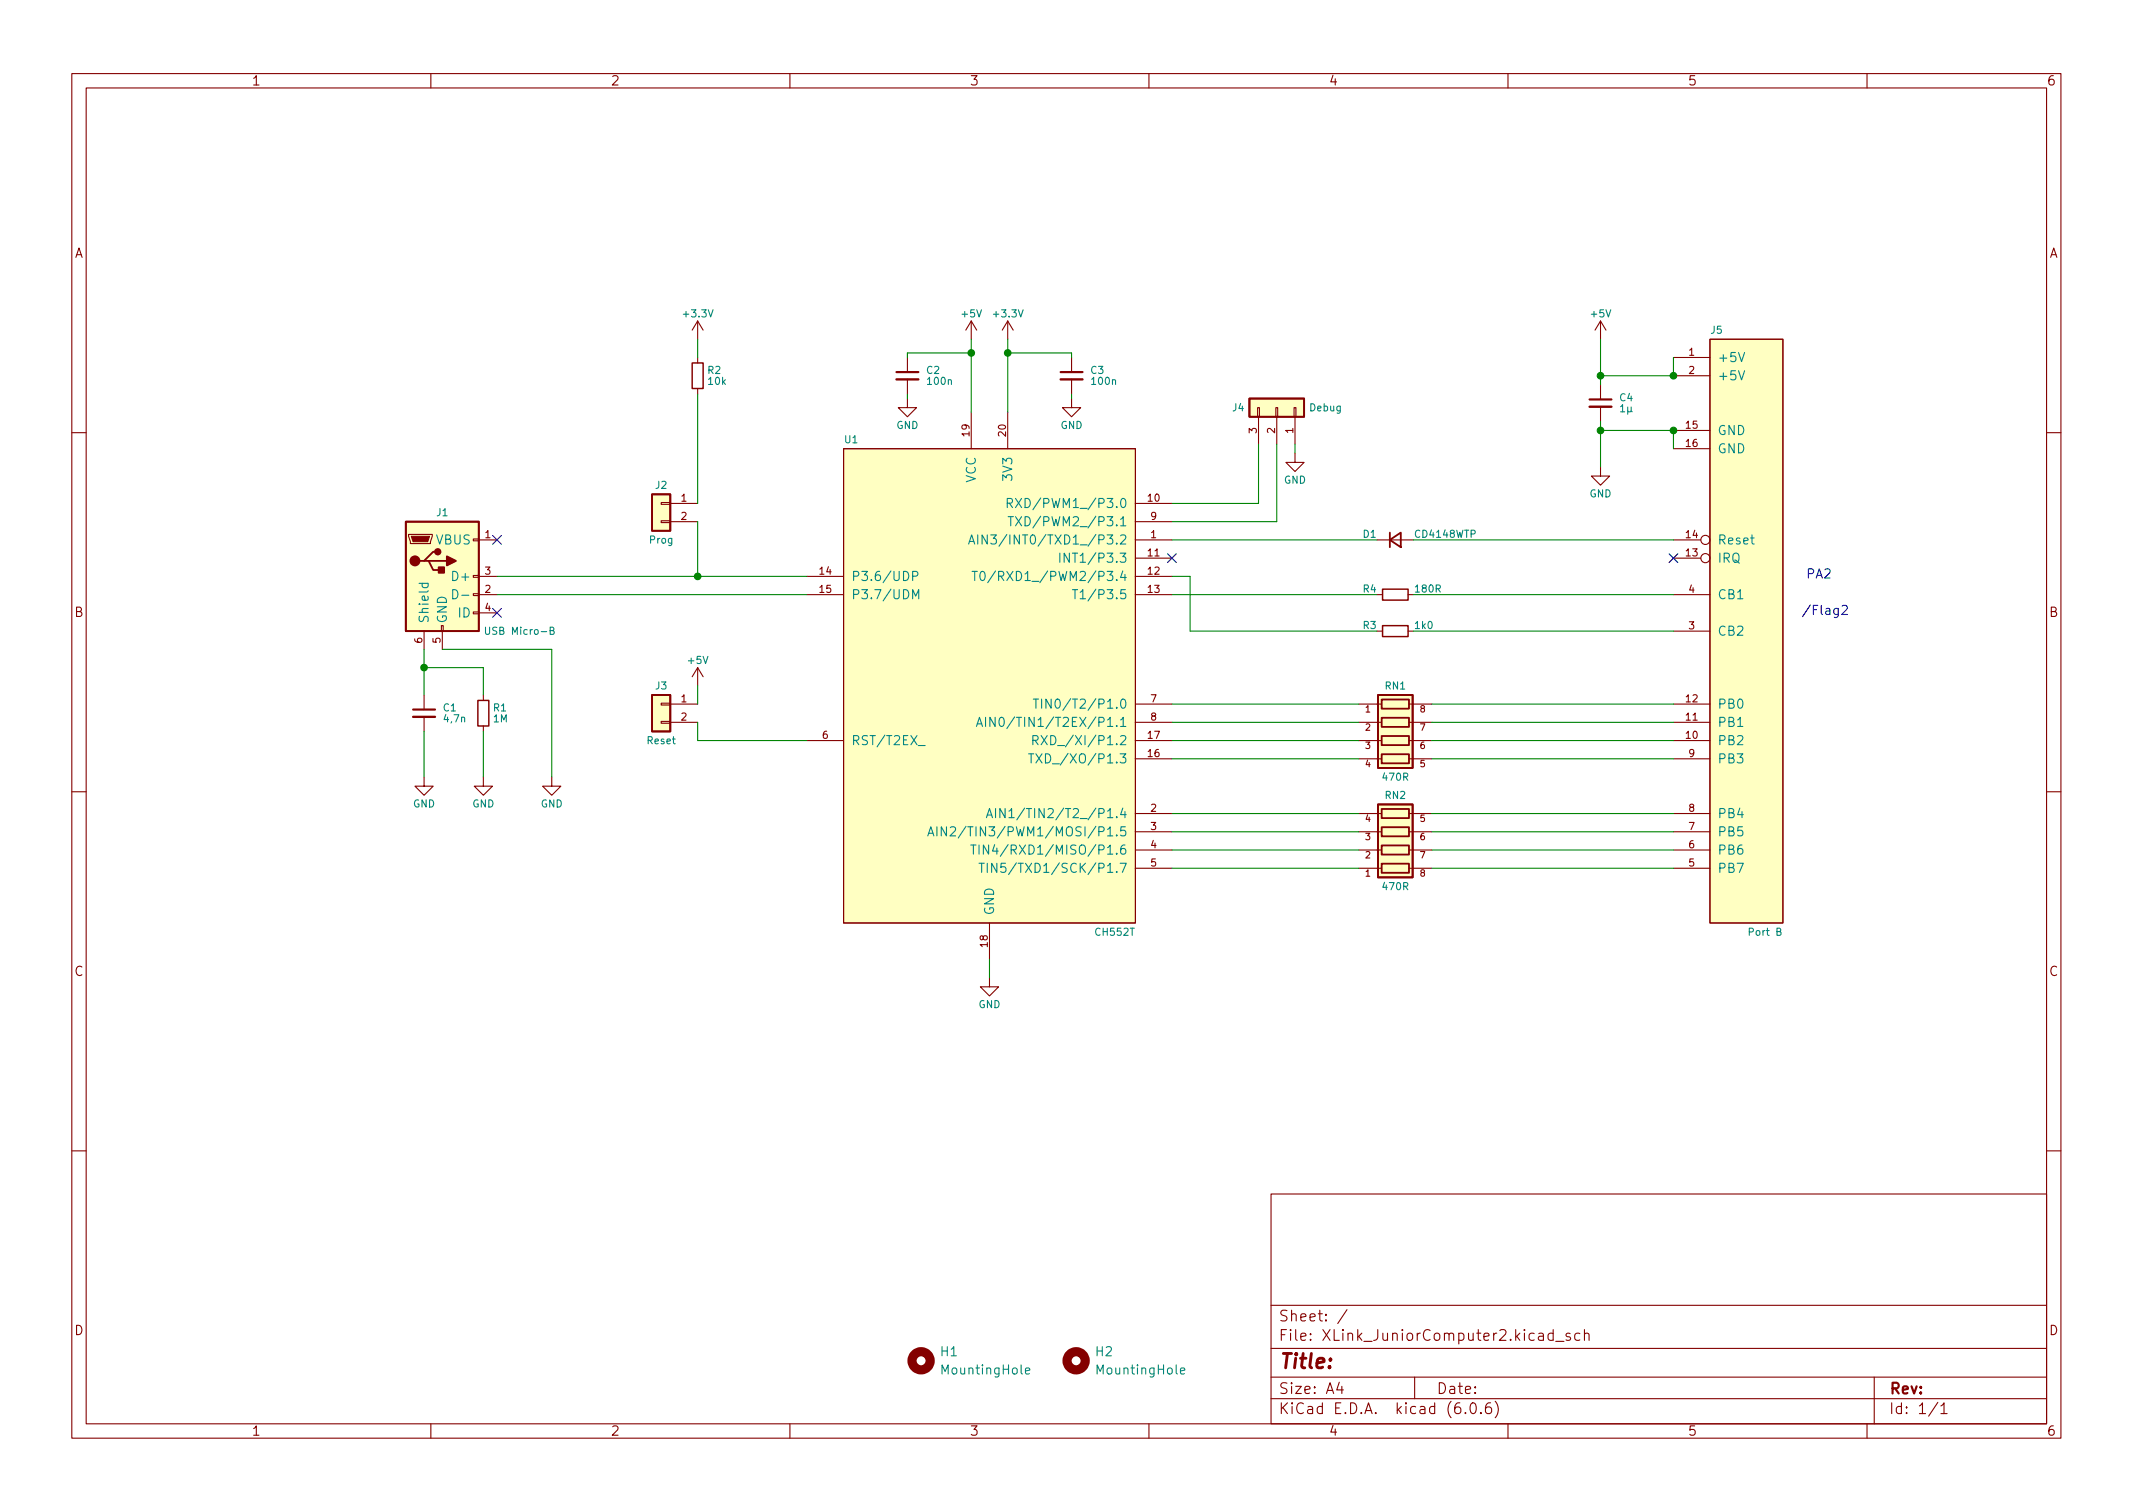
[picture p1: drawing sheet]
<svg xmlns="http://www.w3.org/2000/svg" width="297mm" height="210mm" viewBox="0 0 297 210" stroke-linecap="round" stroke-linejoin="round" font-family="sans-serif">
<path d="M0 .2h297v210.1h-297z" fill="#fff" stroke="#fff" stroke-width=".14"/>
<g fill="none" stroke="#840000" stroke-width=".15">
<path d="M10 10.2h277v190.1h-277zM12 12.2h273v186.1h-273zM60 10.2v2M110 10.2v2M160 10.2v2M210 10.2v2M260 10.2v2M97.2 44.7l-.8 1.3M97.2 44.7v2.5M97.2 49.8v.7M97.2 54.1v.8M97.2 44.7l.7 1.3"/>
<path d="M126.4 55.5v1.3h1.2l-1.2 1.2-1.3-1.2h1.3M126.4 49.8v2M126.4 52.8v2.1M135.3 44.7l-.8 1.3M135.3 44.7v2.5M135.3 57.4v5.1M135.3 44.7l.7 1.3M140.3 44.7l-.7 1.3M140.3 44.7v2.5M140.3 57.4v5.1M140.3 44.7l.8 1.3M149.2 55.5v1.3h1.3l-1.3 1.2-1.2-1.2h1.2"/>
<path d="M149.2 49.8v2M149.2 52.8v2.1M175.1 56.8h.3v1.2h-.3zM175.3 58v3.8M177.7 56.8h.2v1.2h-.2zM177.8 58v3.8M180.2 56.8h.3v1.2h-.3zM180.3 58v3.8M222.9 44.7l-.8 1.3M222.9 44.7v2.5M222.9 53.6v2M222.9 56.6v2.1"/>
<path d="M222.9 44.7l.7 1.3M233 49.8h5.1M233 59.9h5.1M233 52.3h5.1M238.1 47.2h10.2v81.3h-10.2zM10 60.2h2M56.9 74.4h3.3v.3l-.3 1h-2.8zM65.9 75.1h.8v.2h-.8zM66.7 75.2h2.5M92.1 72.5h1.2v.3h-1.2zM92.1 70h1.2v.2h-1.2zM93.3 70.1h3.9"/>
<path d="M93.3 72.6h3.9M117.5 62.5h40.6v66h-40.6zM158.1 75.2h5.1M158.1 77.7h5.1M158.1 70.1h5.1M158.1 72.6h5.1M180.3 63.1v1.3h1.3l-1.3 1.3-1.2-1.3h1.2M191.8 75.2h5M222.9 65v1.3h1.3l-1.3 1.3-1.3-1.3h1.3M233 75.2h3.9M233 77.7h3.9M233 62.5h5.1"/>
<path d="M285 60.2h2M59.1 87.9v2.5M59.1 96.8v2M59.1 99.8v2M61.5 87.1h.2v.8h-.2zM61.6 87.9v2.5M65.9 85.2h.8v.3h-.8zM65.9 82.7h.8v.2h-.8zM65.9 80.1h.8v.3h-.8zM66.7 82.8h2.5M66.7 80.3h2.5M66.7 85.3h2.5"/>
<path d="M67.3 96.8v.7M92.1 97.9h1.2v.3h-1.2zM93.3 98h3.9M97.2 93v2.5M97.2 93l-.8 1.2M97.2 93l.7 1.2M112.4 82.8h5.1M112.4 80.3h5.1M158.1 82.8h5.1M158.1 98h5.1M158.1 80.3h5.1M189.2 98h3.2"/>
<path d="M191.8 82.8h.7M191.8 87.9h.7M196.1 82.8h.7M196.1 87.9h.7M196.2 98h3.2M233 82.8h5.1M233 98h5.1M233 87.9h5.1M10 110.2h2M59.1 108.2v1.3h1.2l-1.2 1.2-1.3-1.2h1.3M67.3 108.2v1.3h1.3l-1.3 1.2-1.3-1.2h1.3M67.3 101.1v.7"/>
<path d="M76.8 108.2v1.3h1.3l-1.3 1.2-1.2-1.2h1.2M92.1 100.5h1.2v.2h-1.2zM93.3 100.6h3.9M112.4 103.1h5.1M158.1 103.1h5.1M158.1 100.6h5.1M158.1 118.4h5.1M158.1 115.8h5.1M158.1 113.3h5.1M158.1 105.7h5.1M189.2 103.1h3.2M189.2 100.6h3.2"/>
<path d="M189.2 118.4h3.2M189.2 115.8h3.2M189.2 113.3h3.2M189.2 105.7h3.2M196.2 103.1h3.2M196.2 100.6h3.2M196.2 118.4h3.2M196.2 115.8h3.2M196.2 113.3h3.2M196.2 105.7h3.2M233 103.1h5.1M233 100.6h5.1"/>
<path d="M233 118.4h5.1M233 115.8h5.1M233 113.3h5.1M233 105.7h5.1M285 110.2h2M137.8 136.1v1.3h1.3l-1.3 1.3-1.3-1.3h1.3M137.8 128.5v5.1M158.1 120.9h5.1M189.2 120.9h3.2M196.2 120.9h3.2M233 120.9h5.1M10 160.2h2"/>
<path d="M177 166.3h108v32h-108zM285 160.2h2M60 198.3v2M110 198.3v2M160 198.3v2M177 194.8h108M177 191.8h108M177 187.8h108M177 181.8h108M186.5 192.5l-.4 1h1M186.9 193v1M187.6 182.4l-1.3 1.9"/>
<path d="M197 191.8v3M204.1 196.7v.1h-.1l.1-.1v.1M204.9 195.4a.36 .36 0 0 1 .6 .2 .77 .77 0 0 1-.4 1.2 1 1 0 0 1-.2-1.4zM206.2 196.7l.1 .1h-.1h-.1l.1-.1v.1M207.6 195.3a.59 .59 0 0 0-.7 .7v.5l.1 .3h.4l.2-.1 .1-.5-.1-.2-.5-.1-.2 .3M208.2 195.1a1.72 1.72 0 0 1 0 2.3M210 198.3v2M216.3 185.7l-.4-.1-.3 .3v.4l.1 .3h.2h.4M216.3 185.1v1.5M216.6 186.8h1.2M218.6 185.7l-.3-.1-.2 .2v.3l.5 .1 .1 .1-.1 .3h-.1h-.4M220 185.7l-.4-.1-.3 .3v.4l.1 .3h.2h.4"/>
<path d="M220.6 185.8a.37 .37 0 0 1 .7 0v.8M220.6 185.1v1.5M260 198.3v2M261 191.8v6.5M269.9 195.3l-1.3 1.9M270.3 195.8l.4-.5v1.5M270.3 196.8h.9"/>
<circle cx="237.5" cy="77.7" r=".63"/>
<circle cx="237.5" cy="75.2" r=".63"/>
</g>
<path d="M96.4 50.5h1.5v3.6h-1.5zM66.5 97.5h1.6v3.6h-1.6zM192.5 82h3.6v1.6h-3.6zM192.5 87.1h3.6v1.5h-3.6z" fill="none" stroke="#840000" stroke-width=".2"/>
<g fill="none" stroke="#840000" stroke-width="1.3">
<circle cx="128.3" cy="189.5" r="1.27"/>
<circle cx="149.9" cy="189.5" r="1.27"/>
</g>
<g fill="none" stroke="#008484" stroke-width=".15">
<path d="M225.7 56.6l.3-.3v1M225.7 57.3h.5M226.7 56.7v1M227.2 57.2l.1 .1M227.2 56.7l-.1 .6h-.3l-.1-.1M242.1 49.1l.4 1.3 .5-1.3M242.1 51.6l.4 1.3 .5-1.3M134.9 75.8l.4-1.3 .4 1.3M135 75.4h.6M135.4 79.6h.7M135.7 79.6v1.2M136.2 74.5v1.3"/>
<path d="M136.6 79.7l.3-.1a.79 .79 0 0 1 0 1.2h-.3l-.1-.2v-.6zM137.5 74.5v1.3l-.7-1.3v1.3M138 74.5h.8l-.5 .5 .4 .1v.5l-.2 .2h-.3l-.2-.2M138.6 79.5l-1.1 1.6M140.3 70.1l.6-.1 .1-.2-.1-.3-.1-.1h-.5v1.3M140.4 71.9h.7M140.6 70.1l.4 .6M140.8 71.9v1.3M141.4 69.4l.9 1.3M141.4 71.9l.9 1.3M142.3 69.4l-.9 1.3M142.3 71.9l-.9 1.3"/>
<path d="M147.6 77v1.3M148.9 77v1.3l-.7-1.3v1.3M58.4 81.2h1.2M58.8 81.2v.4l.2 .2h.4l.2-.1v-.5M63 82.1a.64 .64 0 0 1 .8 .6 .64 .64 0 0 1-.8 .7zM64.3 82.9h1M67.6 87.3v.8l.2 .2h.2l.2-.2v-.8M76.6 87.8h.4l.1-.2v-.2l-.5-.1v1h.4l.1-.1 .1-.2-.3-.2M127.1 80.2h.6l.1-.2v-.3l-.2-.1h-.5v1.2M127.1 83.4v-1.3l.4 .9 .4-.9v1.3M137.2 99.9v1.3M138.6 99.9v1.3l-.7-1.3v1.3"/>
<path d="M143.9 97.3h.7M144.3 97.3v1.3M145 97.3v1.3M146.4 97.3v1.3l-.7-1.3v1.3M149.3 82.1h.8M149.7 82.1v1.3M127.9 103.8h.9M129.2 116.4l.4-1.3 .5 1.3M129.3 116h.6M130.5 115.1v1.3M131.8 115.1v1.3l-.7-1.3v1.3M132.3 115.2l.2-.1h.3l.2 .1 .1 .3-.1 .2-.7 .7h.8"/>
<path d="M135.2 117.7h.7M135.6 117.7v1.2M136 101.2l.4-1.3 .4 1.3M136.1 100.8h.6M136.3 117.7v1.2M137.4 113.9l.4-1.3 .4 1.3M137.5 113.5h.6M137.7 117.7v1.2l-.8-1.2v1.2M138.5 117.6l-.3 .9h.8M138.6 112.6v1.3M140 112.6v1.3l-.8-1.3v1.3M143.2 105h.8"/>
<path d="M143.6 105v1.2M143.8 103.1l.6-.1 .2-.2-.1-.3-.2-.1h-.5v1.3M144.1 103.1l.5 .6M144.3 105l.8 1.2M145 102.4l.8 1.3M145.1 105l-.8 1.2M145.8 102.4l-.8 1.3M136.3 120.2h.8M136.7 120.2v1.3M137.5 120.2v1.3M138.8 120.2v1.3l-.7-1.3v1.3M247.5 129.7h.4l.1-.2-.1-.2-.4-.1v1h.3l.2-.1v-.2l-.2-.2"/>
<path d="M142.8 190.9l.6-.1-.1-.3h-.3l-.2 .2 .1 .6h.4M164.4 190.9l.6-.1-.1-.3h-.3l-.2 .2 .1 .6h.4"/>
</g>
<path d="M124.8 52.8h3.1M147.7 52.8h3M221.4 56.6h3M57.5 99.8h3.1" fill="none" stroke="#840000" stroke-width=".33"/>
<path d="M124.8 51.8h3.1M147.7 51.8h3M221.4 55.6h3M57.5 98.8h3.1" fill="none" stroke="#840000" stroke-width=".3"/>
<g fill="none" stroke="#840000" stroke-width=".25">
<path d="M174 55.5h7.6v2.5h-7.6zM56.5 72.6h10.2v15.3h-10.2zM59.1 78.1h.6l.6 1.3h1.3M59.7 78.1h2.5M61 76.8h-.7l-1.2 1.3h-.7M90.8 68.8h2.5v5.1h-2.5zM193.5 75.2l1.6-1v2zM193.5 74.2v2M90.8 96.8h2.5v5h-2.5zM191.9 96.8h4.8v10.1h-4.8zM192.4 97.4h3.8v1.3h-3.8zM192.4 99.9h3.8v1.3h-3.8z"/>
<path d="M191.9 112h4.8v10.2h-4.8zM192.4 117.7h3.8v1.3h-3.8zM192.4 115.2h3.8v1.3h-3.8zM192.4 112.6h3.8v1.3h-3.8zM192.4 102.5h3.8v1.3h-3.8zM192.4 105h3.8v1.3h-3.8zM192.4 120.3h3.8v1.2h-3.8z"/>
</g>
<g fill="#ffffc2" stroke="#ffffc2" stroke-width=".14">
<path d="M238.1 47.2h10.2v81.3h-10.2z"/>
<path d="M90.8 96.8h2.5v5h-2.5z"/>
<path d="M90.8 68.8h2.5v5.1h-2.5z"/>
<path d="M117.5 62.5h40.6v66h-40.6z"/>
<path d="M56.5 72.6h10.2v15.3h-10.2z"/>
<path d="M191.9 112h4.8v10.2h-4.8z"/>
<path d="M191.9 96.8h4.8v10.1h-4.8z"/>
<path d="M174 55.5h7.6v2.5h-7.6z"/>
</g>
<g fill="#840000" stroke="#840000" stroke-width=".25">
<path d="M62.2 77.5l1.3 .6-1.3 .6z"/>
<path d="M61.1 79h.7v.8h-.7z"/>
<circle cx="57.8" cy="78.1" r=".63"/>
<circle cx="61" cy="76.8" r=".38"/>
</g>
<path d="M57.3 74.7h2.5l-.2 .7h-2.1z" fill="#840000" stroke="#840000" stroke-width=".15"/>
<path d="M256.5 84.4l.2-.1h.3l.2 .1 .1 .3-.1 .1-.7 .8h.8" fill="none" stroke="#0000c2" stroke-width=".15"/>
<g fill="none" stroke="#008400" stroke-width=".15">
<path d="M97.2 47.2v2.6M97.2 54.9v15.2M126.4 54.9v.6M135.3 49.1h-8.9v.7M135.3 47.2v10.2M140.3 47.2v10.2M140.3 49.1h8.9v.7M149.2 54.9v.6M222.9 59.9h10.1v2.6M222.9 47.2v6.4M222.9 58.7v6.3M233 49.8v2.5h-10.1"/>
<path d="M97.2 72.6v7.7M163.2 75.2h28.6M175.3 61.8v8.3h-12.1M177.8 61.8v10.8h-14.6M180.3 61.8v1.3M196.8 75.2h36.2M59.1 93h8.2v3.8M59.1 90.4v6.4M61.6 90.4h15.2v17.8M69.2 80.3h43.2M69.2 82.8h43.2M97.2 95.5v2.5"/>
<path d="M163.2 80.3h2.5v7.6h26.1M163.2 82.8h28.6M163.2 98h26M196.8 82.8h36.2M196.8 87.9h36.2M199.4 98h33.6M59.1 101.8v6.4M67.3 101.8v6.4M97.2 100.6v2.5h15.2M163.2 103.1h26M163.2 118.4h26M163.2 115.8h26"/>
<path d="M163.2 100.6h26M163.2 113.3h26M163.2 105.7h26M199.4 103.1h33.6M199.4 118.4h33.6M199.4 115.8h33.6M199.4 100.6h33.6M199.4 113.3h33.6M199.4 105.7h33.6M137.8 133.6v2.5M163.2 120.9h26M199.4 120.9h33.6"/>
</g>
<path d="M68.6 74.6l1.2 1.2M69.8 74.6l-1.2 1.2M162.6 77.1l1.2 1.2M163.8 77.1l-1.2 1.2M232.4 77.1l1.3 1.2M233.7 77.1l-1.3 1.2M68.6 84.7l1.2 1.2M69.8 84.7l-1.2 1.2" fill="none" stroke="#000084" stroke-width=".15"/>
<g fill="#008400" stroke="#008400" stroke-width=".15">
<circle cx="222.9" cy="52.3" r=".46"/>
<circle cx="233" cy="52.3" r=".46"/>
<circle cx="233" cy="59.9" r=".46"/>
<circle cx="222.9" cy="59.9" r=".46"/>
<circle cx="59.1" cy="93" r=".46"/>
<circle cx="140.3" cy="49.1" r=".46"/>
<circle cx="135.3" cy="49.1" r=".46"/>
<circle cx="97.2" cy="80.3" r=".46"/>
</g>
<text font-size="2.8" fill="#840000" x="178" y="190.6">Title:</text>
<g font-size="2.1" fill="#840000">
<text x="178" y="184">Sheet: /</text>
<text x="178" y="186.7">File: XLink_JuniorComputer2.kicad_sch</text>
<text x="178" y="196.9">KiCad E.D.A. kicad (6.0.6)</text>
<text x="178" y="194.1">Size: A4</text>
<text x="200" y="194.1">Date:</text>
<text x="263" y="194.1">Rev:</text>
<text x="263" y="196.9">Id: 1/1</text>
</g>
<g font-size="1.8" fill="#840000">
<text x="35" y="11.9">1</text>
<text x="85" y="11.9">2</text>
<text x="135" y="11.9">3</text>
<text x="185" y="11.9">4</text>
<text x="235" y="11.9">5</text>
<text x="285" y="11.9">6</text>
<text x="10.3" y="35.9">A</text>
<text x="285.3" y="35.9">A</text>
<text x="10.3" y="85.9">B</text>
<text x="285.3" y="85.9">B</text>
<text x="10.3" y="135.9">C</text>
<text x="285.3" y="135.9">C</text>
<text x="10.3" y="185.9">D</text>
<text x="285.3" y="185.9">D</text>
<text x="35" y="199.9">1</text>
<text x="85" y="199.9">2</text>
<text x="135" y="199.9">3</text>
<text x="185" y="199.9">4</text>
<text x="235" y="199.9">5</text>
<text x="285" y="199.9">6</text>
</g>
<g font-size="1.8" fill="#008484">
<text x="239.1" y="50.4">+5V</text>
<text x="239.1" y="53">+5V</text>
<text x="239.1" y="60.6">GND</text>
<text x="239.1" y="63.1">GND</text>
<text x="135.9" y="67.2" transform="rotate(-90 135.9 67.2)">VCC</text>
<text x="141" y="66.6" transform="rotate(-90 141 66.6)">3V3</text>
<text x="142.5" y="70.7">RXD/PWM1_/P3.0</text>
<text x="60.7" y="75.8">VBUS</text>
<text x="138.6" y="75.8">AIN3/INT0/TXD1_/P3.2</text>
<text x="142.6" y="73.3">TXD/PWM2_/P3.1</text>
<text x="239.1" y="75.8">Reset</text>
<text x="63.3" y="80.9">D+</text>
<text x="118.5" y="80.9">P3.6/UDP</text>
<text x="118.5" y="83.4">P3.7/UDM</text>
<text x="138.9" y="80.9">T0/RXD1_/PWM2/P3.4</text>
<text x="149.1" y="78.4">INT1/P3.3</text>
<text x="150.9" y="83.4">T1/P3.5</text>
<text x="239.1" y="78.4">IRQ</text>
<text x="239.1" y="83.4">CB1</text>
<text x="59.7" y="86.9" transform="rotate(-90 59.7 86.9)">Shield</text>
<text x="62.2" y="86.9" transform="rotate(-90 62.2 86.9)">GND</text>
<text x="63.9" y="86">ID</text>
<text x="239.1" y="88.5">CB2</text>
<text x="139.7" y="101.2">AIN0/TIN1/T2EX/P1.1</text>
<text x="146.6" y="98.7">TIN0/T2/P1.0</text>
<text x="239.1" y="101.2">PB1</text>
<text x="239.1" y="98.7">PB0</text>
<text x="118.5" y="103.8">RST/T2EX_</text>
<text x="145.4" y="106.3">TXD_/XO/P1.3</text>
<text x="146.1" y="103.8">RXD_/XI/P1.2</text>
<text x="239.1" y="103.8">PB2</text>
<text x="239.1" y="106.3">PB3</text>
<text x="141.1" y="113.9">AIN1/TIN2/T2_/P1.4</text>
<text x="239.1" y="113.9">PB4</text>
<text x="133.8" y="116.5">AIN2/TIN3/PWM1/MOSI/P1.5</text>
<text x="138.9" y="119">TIN4/RXD1/MISO/P1.6</text>
<text x="239.1" y="119">PB6</text>
<text x="239.1" y="116.5">PB5</text>
<text x="139.9" y="121.5">TIN5/TXD1/SCK/P1.7</text>
<text x="239.1" y="121.5">PB7</text>
<text x="138.4" y="127.5" transform="rotate(-90 138.4 127.5)">GND</text>
<text x="131" y="188.8">H1</text>
<text x="131.4" y="191.4">MountingHole</text>
<text x="152.6" y="188.8">H2</text>
<text x="153" y="191.4">MountingHole</text>
</g>
<g font-size="1.8" fill="#0000c2">
<text x="251.5" y="80.5">PA2</text>
<text x="250.8" y="85.6">/Flag2</text>
</g>
<g font-size="1.4" fill="#008484">
<text x="95.3" y="44.2">+3.3V</text>
<text x="134" y="44.2">+5V</text>
<text x="138.5" y="44.2">+3.3V</text>
<text x="221.6" y="44.2">+5V</text>
<text x="238.3" y="46.5">J5</text>
<text x="98.6" y="52.1">R2</text>
<text x="98.7" y="53.6">10k</text>
<text x="129.1" y="52.1">C2</text>
<text x="129.3" y="53.6">100n</text>
<text x="151.9" y="52.1">C3</text>
<text x="152.1" y="53.6">100n</text>
<text x="124.8" y="59.7">GND</text>
<text x="147.7" y="59.7">GND</text>
<text x="171.7" y="57.3">J4</text>
<text x="182.4" y="57.3">Debug</text>
<text x="225.6" y="55.9">C4</text>
<text x="117.6" y="61.7">U1</text>
<text x="60.8" y="71.9">J1</text>
<text x="91.3" y="68.1">J2</text>
<text x="178.8" y="67.3">GND</text>
<text x="221.3" y="69.2">GND</text>
<text x="90.5" y="75.7">Prog</text>
<text x="189.8" y="74.9">D1</text>
<text x="197.2" y="74.9">CD4148WTP</text>
<text x="189.8" y="82.5">R4</text>
<text x="197.2" y="82.5">180R</text>
<text x="68.1" y="88.4">USB Micro-B</text>
<text x="189.8" y="87.6">R3</text>
<text x="197.1" y="87.6">1k0</text>
<text x="91.3" y="96">J3</text>
<text x="95.9" y="92.4">+5V</text>
<text x="192.9" y="96">RN1</text>
<text x="61.7" y="99">C1</text>
<text x="61.9" y="100.6">4,7n</text>
<text x="68.7" y="100.6">1M</text>
<text x="68.7" y="99">R1</text>
<text x="90.2" y="103.6">Reset</text>
<text x="57.5" y="112.4">GND</text>
<text x="65.8" y="112.4">GND</text>
<text x="75.3" y="112.4">GND</text>
<text x="192.6" y="108.7">470R</text>
<text x="192.9" y="111.2">RN2</text>
<text x="192.6" y="123.9">470R</text>
<text x="152.6" y="130.3">CH552T</text>
<text x="243.7" y="130.3">Port B</text>
<text x="136.2" y="140.4">GND</text>
</g>
<g font-size="1.4" fill="#840000">
<text x="235.2" y="49.5">1</text>
<text x="235.2" y="52.1">2</text>
<text x="234.8" y="59.7">15</text>
<text x="135" y="60.7" transform="rotate(-90 135 60.7)">19</text>
<text x="140.1" y="60.7" transform="rotate(-90 140.1 60.7)">20</text>
<text x="175" y="60.3" transform="rotate(-90 175 60.3)">3</text>
<text x="177.5" y="60.3" transform="rotate(-90 177.5 60.3)">2</text>
<text x="180.1" y="60.3" transform="rotate(-90 180.1 60.3)">1</text>
<text x="234.8" y="62.2">16</text>
<text x="94.9" y="69.8">1</text>
<text x="159.9" y="69.8">10</text>
<text x="67.6" y="74.9">1</text>
<text x="94.9" y="72.4">2</text>
<text x="159.9" y="77.5">11</text>
<text x="160.3" y="74.9">1</text>
<text x="160.3" y="72.4">9</text>
<text x="234.8" y="77.5">13</text>
<text x="234.8" y="74.9">14</text>
<text x="67.6" y="82.5">2</text>
<text x="67.6" y="80">3</text>
<text x="114.2" y="80">14</text>
<text x="114.2" y="82.5">15</text>
<text x="159.9" y="80">12</text>
<text x="159.9" y="82.5">13</text>
<text x="235.2" y="82.5">4</text>
<text x="58.8" y="89.5" transform="rotate(-90 58.8 89.5)">6</text>
<text x="61.3" y="89.5" transform="rotate(-90 61.3 89.5)">5</text>
<text x="67.6" y="85.1">4</text>
<text x="235.2" y="87.6">3</text>
<text x="94.9" y="97.8">1</text>
<text x="94.9" y="100.3">2</text>
<text x="160.3" y="97.8">7</text>
<text x="160.3" y="100.3">8</text>
<text x="234.8" y="100.3">11</text>
<text x="234.8" y="97.8">12</text>
<text x="114.5" y="102.9">6</text>
<text x="159.9" y="105.4">16</text>
<text x="159.9" y="102.9">17</text>
<text x="234.8" y="102.9">10</text>
<text x="235.2" y="105.4">9</text>
<text x="160.3" y="113">2</text>
<text x="235.2" y="113">8</text>
<text x="160.3" y="115.6">3</text>
<text x="160.3" y="118.1">4</text>
<text x="235.2" y="118.1">6</text>
<text x="235.2" y="115.6">7</text>
<text x="160.3" y="120.6">5</text>
<text x="235.2" y="120.6">5</text>
<text x="137.5" y="131.8" transform="rotate(-90 137.5 131.8)">18</text>
</g>
<g font-size="1.3" fill="#840000">
<text x="190.2" y="99.2">1</text>
<text x="190.2" y="101.7">2</text>
<text x="197.8" y="101.7">7</text>
<text x="197.8" y="99.2">8</text>
<text x="190.2" y="104.3">3</text>
<text x="190.2" y="106.8">4</text>
<text x="197.8" y="106.8">5</text>
<text x="197.8" y="104.3">6</text>
<text x="190.2" y="119.5">2</text>
<text x="190.2" y="117">3</text>
<text x="190.2" y="114.4">4</text>
<text x="197.8" y="114.4">5</text>
<text x="197.8" y="117">6</text>
<text x="197.8" y="119.5">7</text>
<text x="190.2" y="122.1">1</text>
<text x="197.8" y="122.1">8</text>
</g>
</svg>
